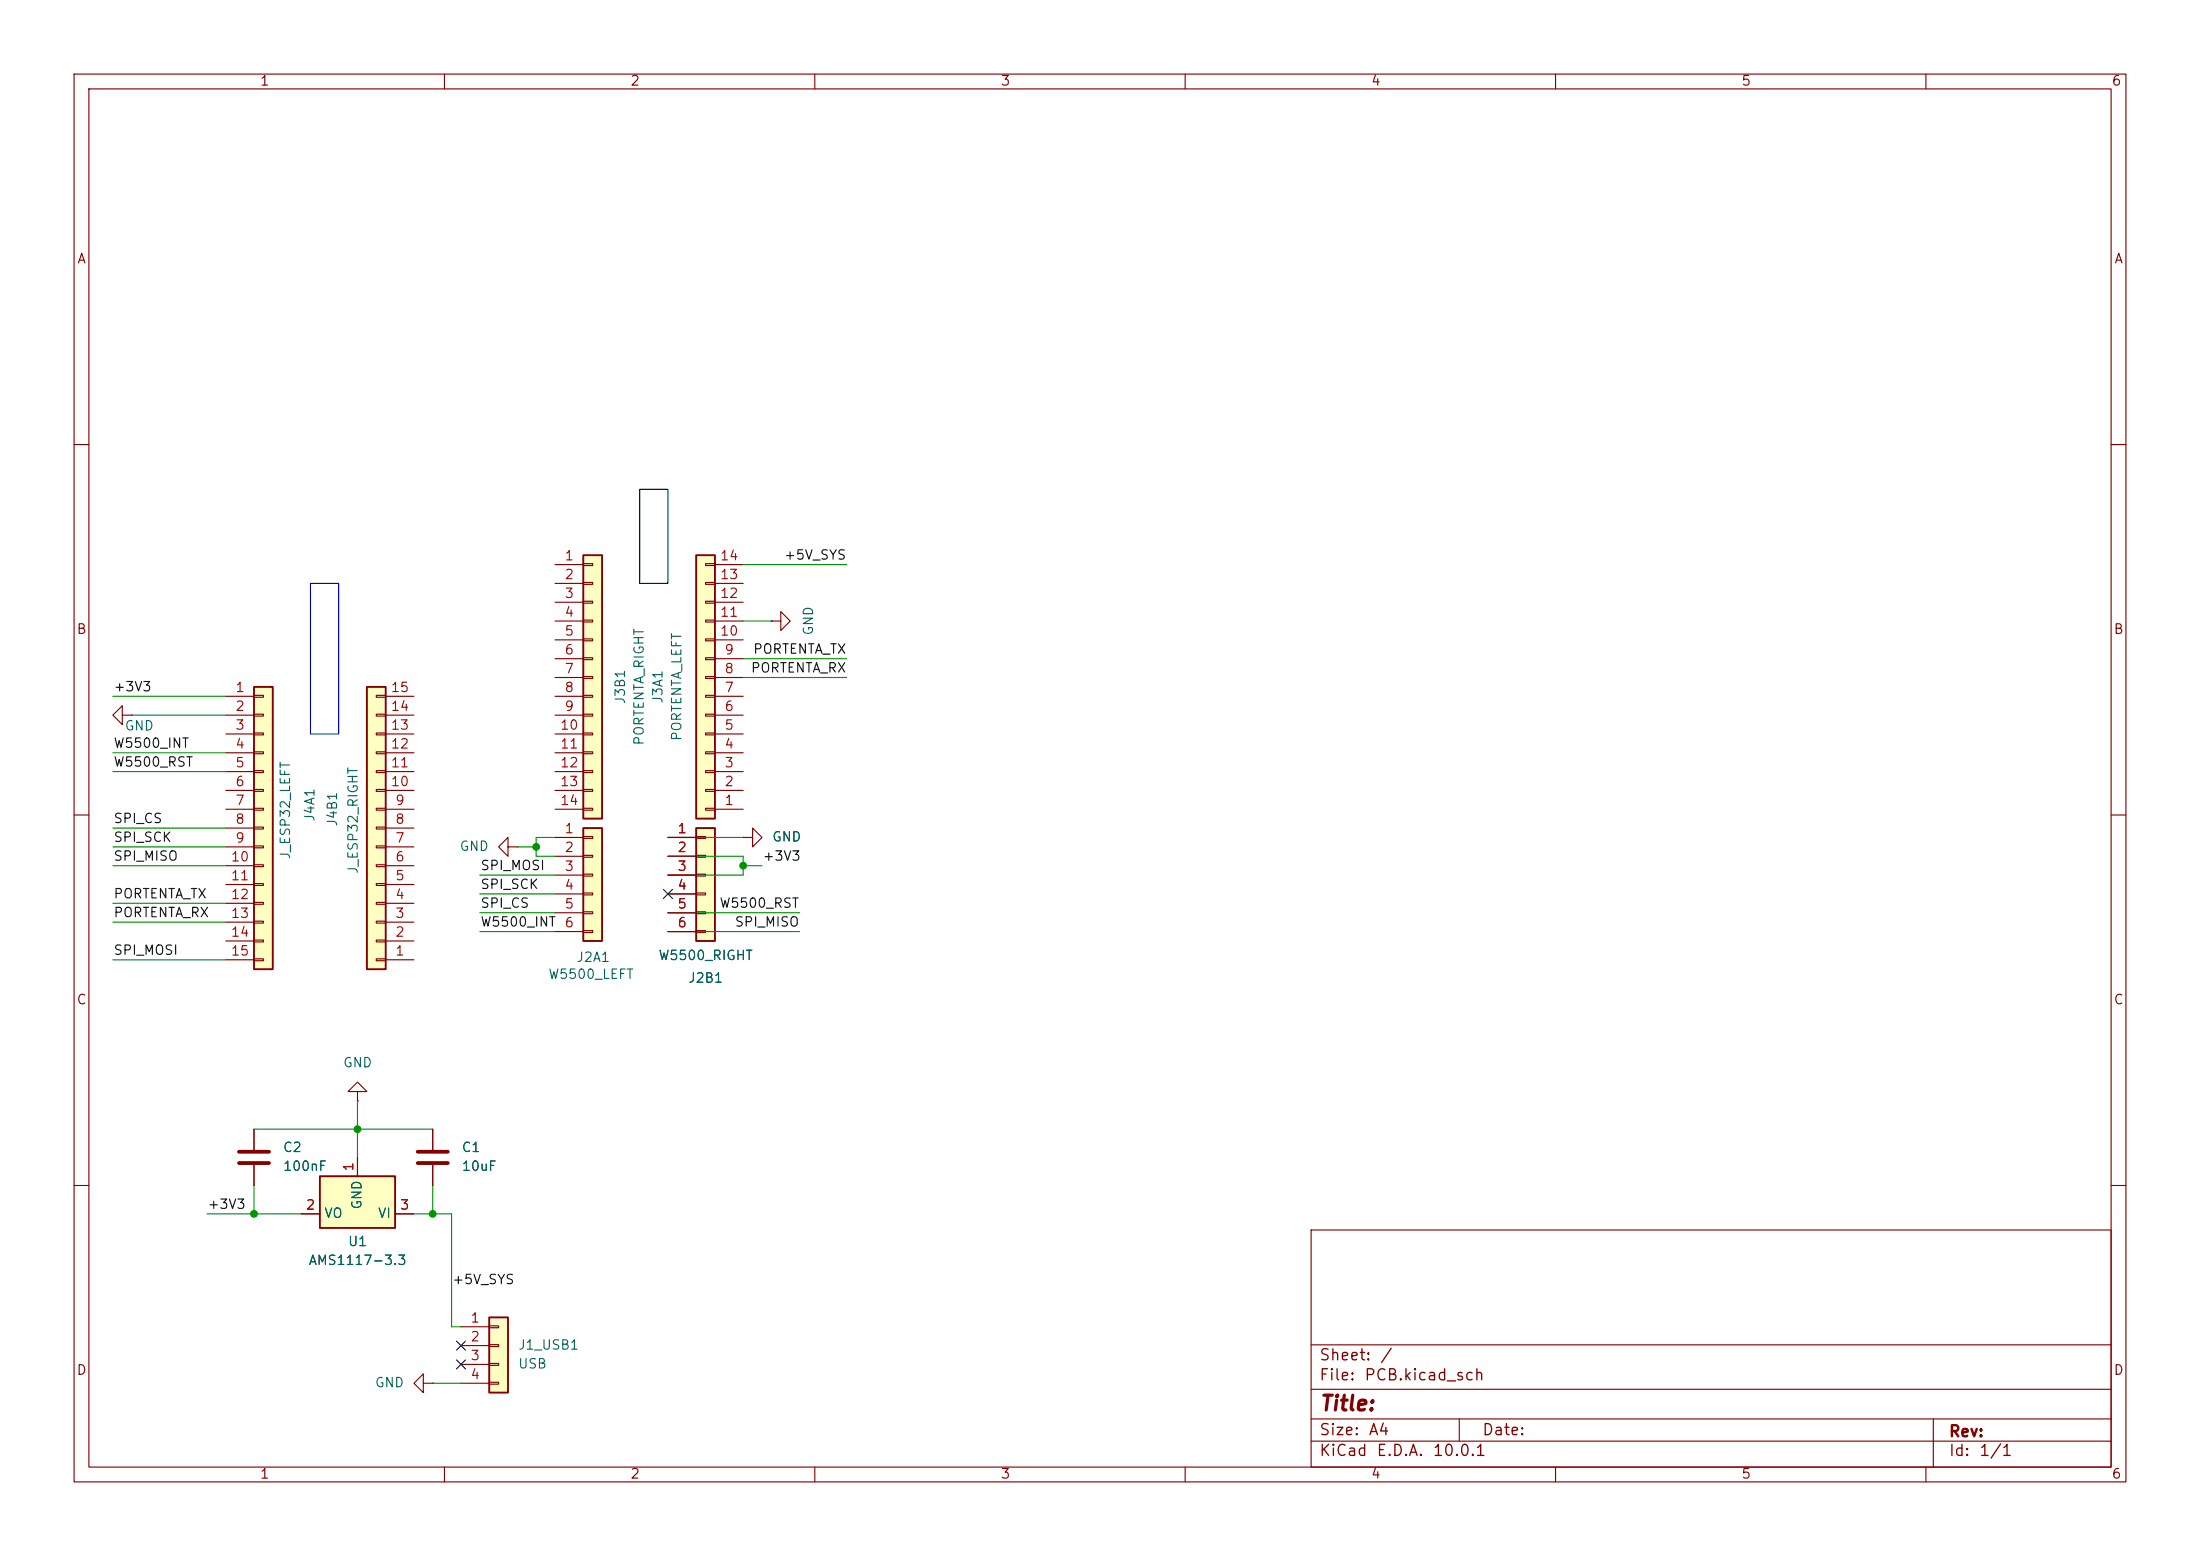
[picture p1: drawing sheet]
<svg xmlns="http://www.w3.org/2000/svg" width="297mm" height="210mm" viewBox="0 0 297 210" stroke-linecap="round" stroke-linejoin="round" font-family="sans-serif">
<g fill="none" stroke="#840000" stroke-width=".15">
<path d="M10 10h277v190h-277zM12 12h273v186h-273zM60 10v2M110 10v2M160 10v2M210 10v2M260 10v2M10 60h2M285 60h2M10 110h2M285 110h2M10 160h2"/>
<path d="M177 166h108v32h-108zM285 160h2M60 198v2M110 198v2M160 198v2M177 194.5h108M177 191.5h108M177 187.5h108M177 181.5h108M197 191.5v3M210 198v2M260 198v2"/>
<path d="M261 191.5v6.5"/>
</g>
<path d="M94 111.8h2.5v15.2h-2.5z" fill="#ffffc2"/>
<path d="M94 111.8h2.5v15.2h-2.5z" fill="none" stroke="#840000" stroke-width=".25"/>
<g fill="none" stroke="#840000" stroke-width=".15">
<path d="M90.2 113h3.8M90.2 115.6h3.8M90.2 118.1h3.8M94 112.9h1.2v.3h-1.2zM94 115.4h1.2v.3h-1.2zM94 118h1.2v.2h-1.2zM90.2 120.7h3.8M90.2 123.2h3.8M90.2 125.7h3.8M94 120.5h1.2v.3h-1.2zM94 123.1h1.2v.2h-1.2zM94 125.6h1.2v.3h-1.2z"/>
<path d="M58.4 152.4v2.8M58.4 157.2v2.8"/>
</g>
<path d="M56.4 155.4h4.1M56.4 157h4.1" fill="none" stroke="#840000" stroke-width=".51"/>
<path d="M49.5 92.7h2.6v38.1h-2.6z" fill="#ffffc2"/>
<path d="M49.5 92.7h2.6v38.1h-2.6z" fill="none" stroke="#840000" stroke-width=".25"/>
<g fill="none" stroke="#840000" stroke-width=".15">
<path d="M50.8 98.9h1.3v.3h-1.3zM50.8 96.4h1.3v.2h-1.3zM50.8 93.9h1.3v.2h-1.3zM52.1 99.1h3.8M52.1 96.5h3.8M52.1 94h3.8M50.8 119.3h1.3v.2h-1.3zM50.8 116.7h1.3v.3h-1.3zM50.8 114.2h1.3v.2h-1.3zM50.8 111.6h1.3v.3h-1.3zM50.8 109.1h1.3v.2h-1.3zM50.8 106.6h1.3v.2h-1.3z"/>
<path d="M50.8 104h1.3v.3h-1.3zM50.8 101.5h1.3v.2h-1.3zM52.1 119.4h3.8M52.1 116.8h3.8M52.1 114.3h3.8M52.1 111.8h3.8M52.1 109.2h3.8M52.1 106.7h3.8M52.1 104.1h3.8M52.1 101.6h3.8M68.6 114.3v-1.3l-1.3 1.3 1.3 1.3v-1.3h1.2M69.8 114.3h.1"/>
<path d="M50.8 129.4h1.3v.3h-1.3zM50.8 126.9h1.3v.2h-1.3zM50.8 124.3h1.3v.3h-1.3zM50.8 121.8h1.3v.2h-1.3zM52.1 129.5h3.8M52.1 127h3.8M52.1 124.5h3.8M52.1 121.9h3.8"/>
</g>
<path d="M78.7 74.9h2.6v35.6h-2.6z" fill="#ffffc2"/>
<path d="M78.7 74.9h2.6v35.6h-2.6z" fill="none" stroke="#840000" stroke-width=".25"/>
<g fill="none" stroke="#840000" stroke-width=".15">
<path d="M74.9 76.2h3.8M74.9 78.7h3.8M78.7 76.1h1.3v.2h-1.3zM78.7 78.6h1.3v.3h-1.3zM74.9 81.3h3.8M74.9 83.8h3.8M74.9 86.4h3.8M74.9 88.9h3.8M74.9 91.4h3.8M74.9 94h3.8M74.9 96.5h3.8M74.9 99.1h3.8"/>
<path d="M78.7 81.2h1.3v.2h-1.3zM78.7 83.7h1.3v.2h-1.3zM78.7 86.2h1.3v.3h-1.3zM78.7 88.8h1.3v.2h-1.3zM78.7 91.3h1.3v.3h-1.3zM78.7 93.9h1.3v.2h-1.3zM78.7 96.4h1.3v.2h-1.3zM78.7 98.9h1.3v.3h-1.3zM104.1 83.8h1.3v-1.2l1.3 1.2-1.3 1.3v-1.3M104.1 83.8h.1M74.9 101.6h3.8M74.9 104.1h3.8"/>
<path d="M74.9 106.7h3.8M74.9 109.2h3.8M78.7 101.5h1.3v.2h-1.3zM78.7 104h1.3v.3h-1.3zM78.7 106.6h1.3v.2h-1.3zM78.7 109.1h1.3v.2h-1.3zM48.3 147.3h1.2l-1.2-1.2-1.3 1.2h1.3v1.3M48.3 148.6h.1"/>
</g>
<path d="M94 74.9h2.5v35.6h-2.5z" fill="#ffffc2"/>
<path d="M94 74.9h2.5v35.6h-2.5z" fill="none" stroke="#840000" stroke-width=".25"/>
<g fill="none" stroke="#840000" stroke-width=".15">
<path d="M95.2 78.6h1.3v.3h-1.3zM95.2 76.1h1.3v.2h-1.3zM96.5 78.7h3.8M96.5 76.2h3.8M95.2 98.9h1.3v.3h-1.3zM95.2 96.4h1.3v.2h-1.3zM95.2 93.9h1.3v.2h-1.3zM95.2 91.3h1.3v.3h-1.3zM95.2 88.8h1.3v.2h-1.3zM95.2 86.2h1.3v.3h-1.3zM95.2 83.7h1.3v.2h-1.3zM95.2 81.2h1.3v.2h-1.3z"/>
<path d="M96.5 99.1h3.8M96.5 96.5h3.8M96.5 94h3.8M96.5 91.4h3.8M96.5 88.9h3.8M96.5 86.4h3.8M96.5 83.8h3.8M96.5 81.3h3.8M95.2 109.1h1.3v.2h-1.3zM95.2 106.6h1.3v.2h-1.3zM95.2 104h1.3v.3h-1.3zM95.2 101.5h1.3v.2h-1.3z"/>
<path d="M96.5 109.2h3.8M96.5 106.7h3.8M96.5 104.1h3.8M96.5 101.6h3.8M100.3 113h1.3v-1.2l1.3 1.2-1.3 1.3v-1.3M100.3 113h.1"/>
</g>
<path d="M78.7 111.8h2.6v15.2h-2.6z" fill="#ffffc2"/>
<path d="M78.7 111.8h2.6v15.2h-2.6z" fill="none" stroke="#840000" stroke-width=".25"/>
<path d="M74.9 113h3.8M74.9 115.6h3.8M74.9 118.1h3.8M78.7 112.9h1.3v.3h-1.3zM78.7 115.4h1.3v.3h-1.3zM78.7 118h1.3v.2h-1.3zM74.9 120.7h3.8M74.9 123.2h3.8M74.9 125.7h3.8M78.7 120.5h1.3v.3h-1.3zM78.7 123.1h1.3v.2h-1.3zM78.7 125.6h1.3v.3h-1.3z" fill="none" stroke="#840000" stroke-width=".15"/>
<path d="M34.3 92.7h2.5v38.1h-2.5z" fill="#ffffc2"/>
<path d="M34.3 92.7h2.5v38.1h-2.5z" fill="none" stroke="#840000" stroke-width=".25"/>
<g fill="none" stroke="#840000" stroke-width=".15">
<path d="M16.5 96.5v-1.2l-1.3 1.2 1.3 1.3v-1.3h1.3M17.8 96.5h.1M30.5 94h3.8M30.5 96.5h3.8M30.5 99.1h3.8M34.3 93.9h1.3v.2h-1.3zM34.3 96.4h1.3v.2h-1.3zM34.3 98.9h1.3v.3h-1.3zM30.5 101.6h3.8M30.5 104.1h3.8M30.5 106.7h3.8M30.5 109.2h3.8"/>
<path d="M30.5 111.8h3.8M30.5 114.3h3.8M30.5 116.8h3.8M30.5 119.4h3.8M34.3 101.5h1.3v.2h-1.3zM34.3 104h1.3v.3h-1.3zM34.3 106.6h1.3v.2h-1.3zM34.3 109.1h1.3v.2h-1.3zM34.3 111.6h1.3v.3h-1.3zM34.3 114.2h1.3v.2h-1.3zM34.3 116.7h1.3v.3h-1.3zM34.3 119.3h1.3v.2h-1.3z"/>
<path d="M30.5 121.9h3.8M30.5 124.5h3.8M30.5 127h3.8M30.5 129.5h3.8M34.3 121.8h1.3v.2h-1.3zM34.3 124.3h1.3v.3h-1.3zM34.3 126.9h1.3v.2h-1.3zM34.3 129.4h1.3v.3h-1.3z"/>
</g>
<path d="M43.2 158.8h10.1v6.9h-10.1z" fill="#ffffc2"/>
<path d="M43.2 158.8h10.1v6.9h-10.1z" fill="none" stroke="#840000" stroke-width=".25"/>
<path d="M34.3 152.4v2.8M34.3 157.2v2.8M48.3 156.2v2.6M40.6 163.8h2.6M53.3 163.8h2.6" fill="none" stroke="#840000" stroke-width=".15"/>
<path d="M32.3 155.4h4M32.3 157h4" fill="none" stroke="#840000" stroke-width=".51"/>
<path d="M66 177.8h2.6v10.2h-2.6z" fill="#ffffc2"/>
<path d="M66 177.8h2.6v10.2h-2.6z" fill="none" stroke="#840000" stroke-width=".25"/>
<g fill="none" stroke="#840000" stroke-width=".15">
<path d="M90.2 113h3.8M90.2 115.6h3.8M90.2 118.1h3.8M100.3 113h.1M90.2 120.7h3.8M90.2 123.2h3.8M90.2 125.7h3.8M34.3 152.4v2.8M34.3 157.2v2.8M48.3 156.2v2.6M58.4 152.4v2.8M58.4 157.2v2.8"/>
<path d="M40.6 163.8h2.6M53.3 163.8h2.6M62.2 179.1h3.8M66 178.9h1.3v.3h-1.3zM57.1 186.7v-1.3l-1.2 1.3 1.2 1.3v-1.3h1.3M58.4 186.7h.1M62.2 181.6h3.8M62.2 184.2h3.8M62.2 186.7h3.8M66 181.5h1.3v.2h-1.3zM66 184h1.3v.3h-1.3zM66 186.6h1.3v.2h-1.3z"/>
</g>
<g fill="none" stroke="#009600" stroke-width=".15">
<path d="M100.3 76.2h14M15.2 94h15.3M17.8 96.5h12.7M100.3 91.4h14M100.3 83.8h3.8M100.3 88.9h14M15.2 114.3h15.3M15.2 116.8h15.3M15.2 101.6h15.3M15.2 111.8h15.3M15.2 104.1h15.3M64.8 118.1h10.1"/>
<path d="M69.8 114.3h2.6M74.9 113h-2.5v2.6h2.5M90.2 115.6h10.1v2.5h-10.1M90.2 113h10.1M100.3 116.8h2.6M15.2 124.5h15.3M15.2 129.5h15.3M15.2 121.9h15.3M64.8 123.2h10.1M64.8 125.7h10.1M64.8 120.7h10.1M90.2 123.2h17.7"/>
<path d="M90.2 125.7h17.7M34.3 152.4h24.1M48.3 148.6v7.6M27.9 163.8h12.7M34.3 160v3.8M55.9 163.8h5.1v15.3h1.2M58.4 160v3.8M58.4 186.7h3.8"/>
</g>
<path d="M89.6 120l1.2 1.3M90.8 120l-1.2 1.3M61.6 181l1.2 1.2M61.6 183.5l1.2 1.3M62.8 181l-1.2 1.2M62.8 183.5l-1.2 1.3" fill="none" stroke="#000084" stroke-width=".15"/>
<path d="M41.9 78.7h3.8v20.4h-3.8zM86.4 66h3.8v12.7h-3.8z" fill="none" stroke="#0000c2" stroke-width=".15"/>
<g fill="#009600" stroke="#009600" stroke-width=".14">
<circle cx="72.4" cy="114.3" r=".46"/>
<circle cx="100.3" cy="116.8" r=".46"/>
<circle cx="58.4" cy="163.8" r=".46"/>
<circle cx="48.3" cy="152.4" r=".46"/>
<circle cx="34.3" cy="163.8" r=".46"/>
</g>
<text font-size="2" fill="#840000" x="178" y="190.9">Title:</text>
<g font-size="1.5" fill="#840000">
<text x="178" y="184">Sheet:</text>
<text x="186.2" y="184">/</text>
<text x="178" y="186.7">File:</text>
<text x="184.1" y="186.7">PCB.kicad_sch</text>
<text x="178" y="196.9">KiCad</text>
<text x="178" y="194.1">Size:</text>
<text x="184.7" y="194.1">A4</text>
<text x="185.7" y="196.9">E.D.A.</text>
<text x="193.3" y="196.9">10.0.1</text>
<text x="200" y="194.1">Date:</text>
<text x="263" y="194.3">Rev:</text>
<text x="263" y="196.9">Id:</text>
<text x="267.1" y="196.9">1/1</text>
</g>
<g font-size="1.3" fill="#840000">
<text x="35" y="11.9">1</text>
<text x="85" y="11.9">2</text>
<text x="135" y="11.9">3</text>
<text x="185" y="11.9">4</text>
<text x="235" y="11.9">5</text>
<text x="285" y="11.9">6</text>
<text x="10.3" y="35.9">A</text>
<text x="285.3" y="35.9">A</text>
<text x="10.3" y="85.9">B</text>
<text x="285.3" y="85.9">B</text>
<text x="10.3" y="135.9">C</text>
<text x="285.3" y="135.9">C</text>
<text x="10.3" y="185.9">D</text>
<text x="285.3" y="185.9">D</text>
<text x="35" y="199.9">1</text>
<text x="85" y="199.9">2</text>
<text x="135" y="199.9">3</text>
<text x="185" y="199.9">4</text>
<text x="235" y="199.9">5</text>
<text x="285" y="199.9">6</text>
</g>
<g font-size="1.3" fill="#a90000">
<text x="76.1" y="75.9">1</text>
<text x="97.1" y="75.9">14</text>
<text x="76.1" y="78.5">2</text>
<text x="76.1" y="81">3</text>
<text x="76.1" y="83.6">4</text>
<text x="97.1" y="83.6">11</text>
<text x="97.1" y="81">12</text>
<text x="97.1" y="78.5">13</text>
<text x="76.1" y="86.1">5</text>
<text x="76.1" y="88.6">6</text>
<text x="97.1" y="86.1">10</text>
<text x="97.7" y="88.6">9</text>
<text x="31.7" y="93.7">1</text>
<text x="52.7" y="93.7">15</text>
<text x="76.1" y="91.2">7</text>
<text x="76.1" y="93.7">8</text>
<text x="97.7" y="93.7">7</text>
<text x="97.7" y="91.2">8</text>
<text x="31.7" y="96.3">2</text>
<text x="31.7" y="98.8">3</text>
<text x="31.7" y="101.3">4</text>
<text x="52.7" y="101.3">12</text>
<text x="52.7" y="98.8">13</text>
<text x="52.7" y="96.3">14</text>
<text x="75.5" y="98.8">10</text>
<text x="75.5" y="101.3">11</text>
<text x="76.1" y="96.3">9</text>
<text x="97.7" y="101.3">4</text>
<text x="97.7" y="98.8">5</text>
<text x="97.7" y="96.3">6</text>
<text x="31.7" y="103.9">5</text>
<text x="31.7" y="106.4">6</text>
<text x="52.7" y="106.4">10</text>
<text x="52.7" y="103.9">11</text>
<text x="75.5" y="103.9">12</text>
<text x="75.5" y="106.4">13</text>
<text x="97.7" y="106.4">2</text>
<text x="97.7" y="103.9">3</text>
<text x="31.7" y="109">7</text>
<text x="31.7" y="111.5">8</text>
<text x="53.3" y="111.5">8</text>
<text x="53.3" y="109">9</text>
<text x="75.5" y="109">14</text>
<text x="76.1" y="112.8">1</text>
<text x="91.4" y="112.8">1</text>
<text x="97.7" y="109">1</text>
<text x="31.1" y="116.6">10</text>
<text x="31.1" y="119.1">11</text>
<text x="31.7" y="114">9</text>
<text x="53.3" y="119.1">5</text>
<text x="53.3" y="116.6">6</text>
<text x="53.3" y="114">7</text>
<text x="76.1" y="115.3">2</text>
<text x="76.1" y="117.9">3</text>
<text x="91.4" y="115.3">2</text>
<text x="91.4" y="117.9">3</text>
<text x="31.1" y="121.7">12</text>
<text x="31.1" y="124.2">13</text>
<text x="53.3" y="124.2">3</text>
<text x="53.3" y="121.7">4</text>
<text x="76.1" y="120.4">4</text>
<text x="76.1" y="122.9">5</text>
<text x="76.1" y="125.5">6</text>
<text x="91.4" y="120.4">4</text>
<text x="91.4" y="122.9">5</text>
<text x="91.4" y="125.5">6</text>
<text x="31.1" y="126.7">14</text>
<text x="31.1" y="129.3">15</text>
<text x="53.3" y="129.3">1</text>
<text x="53.3" y="126.7">2</text>
<text x="48" y="158.2" transform="rotate(-90 48 158.2)">1</text>
<text x="41.2" y="163.6">2</text>
<text x="53.9" y="163.6">3</text>
<text x="63.4" y="178.8">1</text>
<text x="63.4" y="181.4">2</text>
<text x="63.4" y="183.9">3</text>
<text x="63.4" y="186.4">4</text>
</g>
<g font-size="1.3" fill="#0f0f0f">
<text x="105.8" y="75.9">+5V_SYS</text>
<text x="101.6" y="88.6">PORTENTA_TX</text>
<text x="15.2" y="93.6">+3V3</text>
<text x="101.3" y="91.1">PORTENTA_RX</text>
<text x="15.2" y="101.3">W5500_INT</text>
<text x="15.2" y="103.8">W5500_RST</text>
<text x="15.2" y="114">SPI_SCK</text>
<text x="15.2" y="111.4">SPI_CS</text>
<text x="15.2" y="116.5">SPI_MISO</text>
<text x="64.8" y="117.8">SPI_MOSI</text>
<text x="102.9" y="116.5">+3V3</text>
<text x="15.2" y="121.6">PORTENTA_TX</text>
<text x="15.2" y="124.1">PORTENTA_RX</text>
<text x="64.8" y="120.3">SPI_SCK</text>
<text x="64.8" y="122.8">SPI_CS</text>
<text x="64.8" y="125.4">W5500_INT</text>
<text x="97" y="122.8">W5500_RST</text>
<text x="99.1" y="125.4">SPI_MISO</text>
<text x="15.2" y="129.2">SPI_MOSI</text>
<text x="27.9" y="163.5">+3V3</text>
<text x="61" y="173.6">+5V_SYS</text>
</g>
<g font-size="1.3" fill="#006464">
<text x="110.1" y="85.9" transform="rotate(-90 110.1 85.9)">GND</text>
<text x="84.7" y="95.1" transform="rotate(-90 84.7 95.1)">J3B1</text>
<text x="89.8" y="95" transform="rotate(-90 89.8 95)">J3A1</text>
<text x="16.7" y="98.9">GND</text>
<text x="87.2" y="100.7" transform="rotate(-90 87.2 100.7)">PORTENTA_RIGHT</text>
<text x="92.3" y="100.1" transform="rotate(-90 92.3 100.1)">PORTENTA_LEFT</text>
<text x="42.8" y="111" transform="rotate(-90 42.8 111)">J4A1</text>
<text x="45.8" y="111.6" transform="rotate(-90 45.8 111.6)">J4B1</text>
<text x="104.1" y="113.9">GND</text>
<text x="39.5" y="116.1" transform="rotate(-90 39.5 116.1)">J_ESP32_LEFT</text>
<text x="48.6" y="118" transform="rotate(-90 48.6 118)">J_ESP32_RIGHT</text>
<text x="62" y="115.2">GND</text>
<text x="77.7" y="130.1">J2A1</text>
<text x="88.8" y="129.9">W5500_RIGHT</text>
<text x="73.9" y="132.4">W5500_LEFT</text>
<text x="92.8" y="132.9">J2B1</text>
<text x="46.2" y="144.4">GND</text>
<text x="38.1" y="155.8">C2</text>
<text x="62.2" y="155.8">C1</text>
<text x="38.1" y="158.3">100nF</text>
<text x="62.2" y="158.3">10uF</text>
<text x="43.7" y="164.7">VO</text>
<text x="49.1" y="163.3" transform="rotate(-90 49.1 163.3)">GND</text>
<text x="50.9" y="164.7">VI</text>
<text x="41.6" y="171">AMS1117-3.3</text>
<text x="46.9" y="168.5">U1</text>
<text x="69.9" y="182.5">J1_USB1</text>
<text x="69.9" y="185">USB</text>
<text x="50.5" y="187.6">GND</text>
</g>
</svg>
